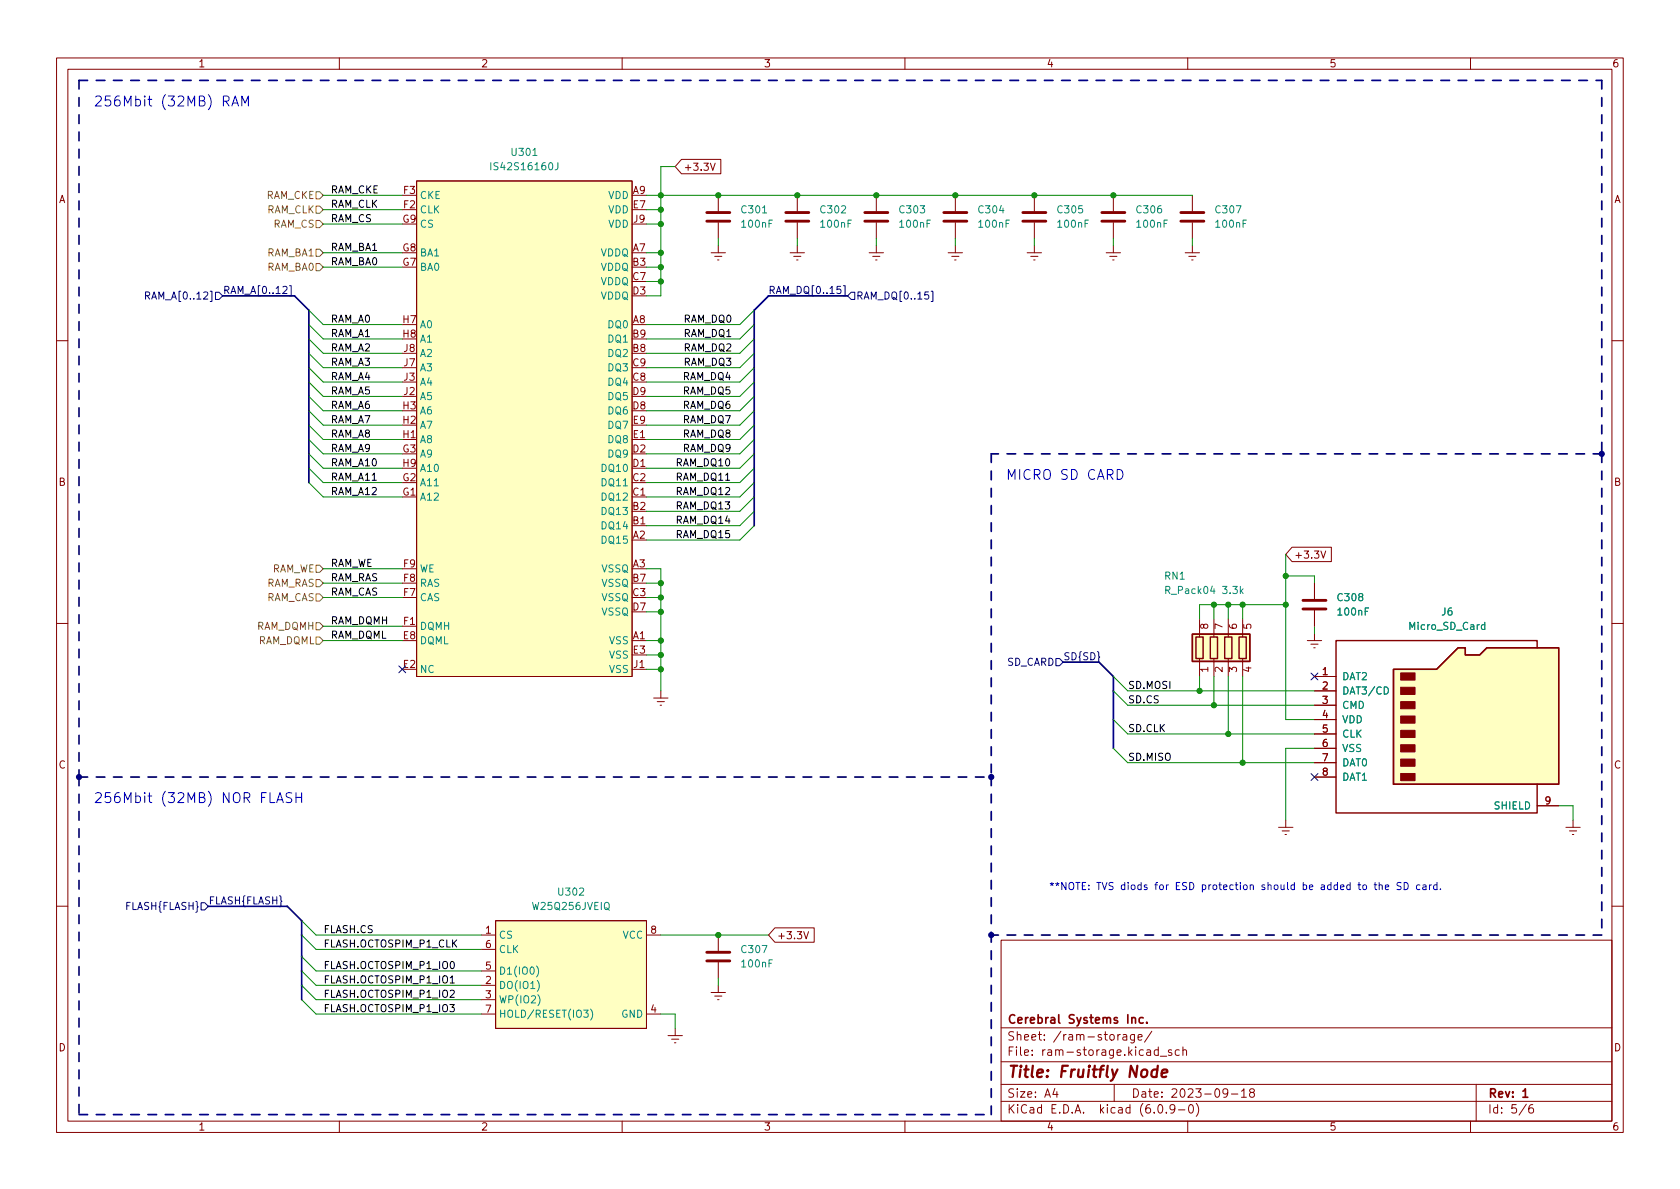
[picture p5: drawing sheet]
<svg xmlns="http://www.w3.org/2000/svg" width="297mm" height="210mm" viewBox="0 0 297 210" stroke-linecap="round" stroke-linejoin="round" font-family="sans-serif">
<g fill="none" stroke="#840000" stroke-width=".18">
<path d="M10 10.2h277v190.1h-277zM12 12.2h273v186.1h-273zM60 10.2v2M110 10.2v2M160 10.2v2M210 10.2v2M260 10.2v2M73.7 32h38.1v87.6h-38.1zM120.5 28.2h6.9v2.5h-6.9l-1.1-1.2zM125.6 28.9l.4 1.2 .4-1.2M127 34.5v2.8M127 39.4v2.8"/>
<path d="M141 34.5v2.8M141 39.4v2.8M154.9 34.5v2.8M154.9 39.4v2.8M168.9 34.5v2.8M168.9 39.4v2.8M182.9 34.5v2.8M182.9 39.4v2.8M196.8 34.5v2.8M196.8 39.4v2.8M210.8 34.5v2.8M210.8 39.4v2.8"/>
<path d="M125.7 44.7h2.6M126.4 45.3h1.2M126.9 46h.2M127 43.4v1.3M139.7 44.7h2.5M140.3 45.3h1.3M140.8 46h.3M141 43.4v1.3M153.7 44.7h2.5M154.3 45.3h1.3M154.8 46h.3M154.9 43.4v1.3"/>
<path d="M167.6 44.7h2.6M168.3 45.3h1.2M168.8 46h.2M168.9 43.4v1.3M181.6 44.7h2.5M182.2 45.3h1.3M182.8 46h.2M182.9 43.4v1.3M195.6 44.7h2.5M196.2 45.3h1.3M196.7 46h.3M196.8 43.4v1.3"/>
<path d="M209.5 44.7h2.6M210.2 45.3h1.3M210.7 46h.2M210.8 43.4v1.3M10 60.2h2M285 60.2h2M228.4 96.8h7v2.5h-7l-1.1-1.3zM233.6 97.4l.4 1.3 .4-1.3M10 110.2h2M111.8 118.4h2.5M212.1 109.5v3.1M212.1 116.5v3.1"/>
<path d="M214.6 109.5v3.1M214.6 116.5v3.1M217.2 109.5v3.1M217.2 116.5v3.1M219.7 109.5v3.1M219.7 116.5v3.1M231.1 113.3h2.6M231.8 113.9h1.2M232.3 114.5h.2M232.4 119.6h3.8M232.4 103.1v2.8M232.4 107.9v2.8"/>
<path d="M232.4 112v1.3M285 110.2h2M115.6 123.4h2.5M116.2 124.1h1.3M116.7 124.7h.3M116.8 122.2v1.2M232.4 122.2h3.8M232.4 124.7h3.8M232.4 127.2h3.8M232.4 129.8h3.8M232.4 132.3h3.8M232.4 134.9h3.8"/>
<path d="M232.4 137.4h3.8M226.1 146.3h2.5M226.7 146.9h1.3M227.2 147.6h.3M227.3 145v1.3M271.8 142.5h3.8M276.9 146.3h2.5M277.5 146.9h1.3M278 147.6h.3M278.1 145v1.3M10 160.2h2M85.1 176.8h2.5"/>
<path d="M85.1 165.3h2.5M85.1 174.2h2.5M85.1 179.3h2.5M85.1 171.7h2.5M85.1 167.9h2.5M87.6 162.8h26.7v19.1h-26.7zM114.3 165.3h2.5M114.3 179.3h2.5M125.7 175.5h2.6M126.4 176.1h1.2M126.9 176.8h.2M127 165.3v2.8"/>
<path d="M127 170.2v2.8M127 174.2v1.3M137 164.1h7v2.5h-7l-1.1-1.3zM142.1 164.7l.4 1.3 .5-1.3M177 166.3h108v32h-108zM285 160.2h2M60 198.3v2M110 198.3v2M118.1 183.1h2.5M118.7 183.8h1.3M119.3 184.4h.2M119.4 181.9v1.2"/>
<path d="M160 198.3v2M177 194.8h108M177 191.8h108M177 187.8h108M177 181.8h108M186.5 192.5l-.4 1h1M186.9 193v1M197 191.8v3M198.1 182.9l-.3 .1-.2 .2M198.6 183h.5l.1 .9M199.2 183.3l-.5 .1a.29 .29 0 0 0-.2 .2 .29 .29 0 0 0 .2 .3h.5M200.6 182.9v1.2l-.3 .3h-.4"/>
<path d="M200.6 183l-.5-.1-.2 .3v.4l.1 .3h.6M201.2 183.4l.7-.1v-.3l-.5-.1-.2 .2 .1 .8h.6M203.6 182.4l-1.2 1.9M204.8 185.7l-.4-.1-.3 .3v.4l.1 .3h.6M204.8 185.1v1.5M204.9 195.4l.2-.1a.81 .81 0 0 1 .6 .7 .81 .81 0 0 1-.3 .8h-.2a.81 .81 0 0 1-.6-.6 .81 .81 0 0 1 .3-.8zM205.1 186.8h1.2M206.2 196.7v.1M207.1 185.7l-.3-.1-.2 .2v.3l.5 .1v.4h-.5M207.7 196l-.3 .3h-.3l-.2-.3 .1-.6 .4-.1 .2 .2a.99 .99 0 0 1-.3 1.3h-.3M208.4 196.3h1.1M208.5 185.7l-.4-.1-.3 .3v.4l.1 .3h.6"/>
<path d="M209.1 185.8l.3-.2 .3 .1 .1 .9M209.1 185.1v1.5M210 198.3v2M210.4 195.4l.1-.1a.81 .81 0 0 1 .6 .7 .81 .81 0 0 1-.3 .8h-.2a.81 .81 0 0 1-.5-.6 .81 .81 0 0 1 .3-.8zM211.5 195.1a1.72 1.72 0 0 1 0 2.3M217.1 193.2l-.3 .3h-.3l-.3-.3 .2-.6 .4-.1 .2 .2a.99 .99 0 0 1-.4 1.3h-.2M217.7 193.5h1.2M219.5 193l.4-.5v1.5M219.5 194h.9M221.2 193.2l-.3-.3 .1-.2 .2-.2 .4 .1 .2 .2-.1 .2-.6 .2-.2 .3 .1 .4 .2 .1h.4l.2-.3-.1-.4-.2-.1M260 198.3v2M261 191.8v6.5"/>
<path d="M269.9 195.3l-1.3 1.9M271 195.3a.6 .6 0 0 0-.7 .7v.5l.1 .3h.5l.2-.1 .1-.5-.2-.2-.4-.1-.3 .3"/>
</g>
<path d="M200.1 180.1l.2-.2 .4 .1 .1 .9M202.1 180l-.4-.1-.3 .3v.4l.2 .3h.5M202.8 180.8v.1M269.3 193l.4-.5v1.5M269.3 194h.8" fill="none" stroke="#840000" stroke-width=".3"/>
<path d="M204.6 189.2a.66 .66 0 0 0-1 .3v.6l.1 .3 .2 .1 .6-.1M204.7 188.5l-.2 2M205.4 189.8l1-.2-.1-.4-.5-.1-.3 .3-.1 1 .2 .1 .6-.1" fill="none" stroke="#840000" stroke-width=".4"/>
<g fill="none" stroke="#840000" stroke-width=".51">
<path d="M125 39.1h4M125 37.6h4M138.9 39.1h4.1M138.9 37.6h4.1M152.9 39.1h4.1M152.9 37.6h4.1M166.9 39.1h4M166.9 37.6h4M180.8 39.1h4.1M180.8 37.6h4.1M194.8 39.1h4.1M194.8 37.6h4.1"/>
<path d="M208.8 39.1h4.1M208.8 37.6h4.1M230.4 107.7h4M230.4 106.2h4M125 169.9h4M125 168.4h4"/>
</g>
<g fill="#ffffc2" stroke="#ffffc2" stroke-width=".18">
<path d="M87.6 162.8h26.7v19.1h-26.7z"/>
<path d="M246.4 118.4h7.6l3.8-3.9h1.3v1.3h2.5l1.3-1.3h12.7v24.2h-29.2z"/>
<path d="M73.7 32h38.1v87.6h-38.1z"/>
<path d="M210.8 112.1h10.2v4.9h-10.2z"/>
</g>
<path d="M86.8 28.8v1.2M98.6 28.8v.9a.41 .41 0 0 1-.4 .3M206.1 104.4l.6-.1 .1-.2v-.3l-.7-.1v1.3M219.4 104.5l.4 .5M219.8 104.1l-.5 .5M262.5 110.5h-.3l-.3 .2 .1 .6h.5M262.5 110v1.3M244.8 121.5a.64 .64 0 0 1 .7 .6 .64 .64 0 0 1-.7 .6zM94.9 170.8a1.46 1.46 0 0 1 0 2M95 173.4a1.46 1.46 0 0 1 0 1.9M103.2 178.6h.8l-.4 .5 .3 .1v.6l-.1 .1-.6-.1M104.4 178.4a1.46 1.46 0 0 1 0 2" fill="none" stroke="#008484" stroke-width=".18"/>
<path d="M210.8 112.1h10.2v4.9h-10.2zM211.5 112.6h1.2v3.9h-1.2zM214 112.6h1.3v3.9h-1.3zM216.5 112.6h1.3v3.9h-1.3zM219.1 112.6h1.2v3.9h-1.2zM246.4 118.4h7.6l3.8-3.9h1.3v1.3h2.5l1.3-1.3h12.7v24.2h-29.2zM271.8 114.5v-1.2h-35.6v30.5h35.6v-5.1" fill="none" stroke="#840000" stroke-width=".25"/>
<g fill="#840000" stroke="#840000" stroke-width=".18">
<path d="M247.6 136.8h2.6v1.2h-2.6z"/>
<path d="M247.6 134.2h2.6v1.3h-2.6z"/>
<path d="M247.6 131.7h2.6v1.3h-2.6z"/>
<path d="M247.6 129.2h2.6v1.2h-2.6z"/>
<path d="M247.6 126.6h2.6v1.3h-2.6z"/>
<path d="M247.6 124.1h2.6v1.2h-2.6z"/>
<path d="M247.6 121.5h2.6v1.3h-2.6z"/>
<path d="M247.6 119h2.6v1.3h-2.6z"/>
</g>
<g fill="none" stroke="#000084" stroke-width=".18">
<path d="M25.7 52.3l.6-.1 .2-.2-.1-.3-.7-.1v1.3M26 52.3l.5 .6M38.1 51.7h.6l.7 .6-.7 .7h-.6zM51.2 50.5h.3v1.8h-.3M136.2 51.3l.6-.1 .1-.1-.1-.3-.6-.2v1.3M136.5 51.3l.4 .6M150.5 51.7h.6v1.3h-.6l-.6-.7zM164.6 51.5h.3v1.8h-.3M70.5 117.7l1.2 1.3M71.7 117.7l-1.2 1.3M186.7 116.5h.6l.7 .6-.7 .6h-.6zM231.8 119l1.2 1.2"/>
<path d="M233 119l-1.2 1.2M231.8 136.8l1.2 1.2M233 136.8l-1.2 1.2M35.6 159.6h.6l.6 .7-.6 .6h-.6z"/>
</g>
<path d="M55.9 36.4h.6l.6 .7-.6 .6h-.6zM55.9 39h.6l.6 .6-.6 .7h-.6zM55.9 33.9h.6l.6 .6-.6 .7h-.6zM55.9 46.6h.6l.6 .6-.6 .7h-.6zM55.9 44.1h.6l.6 .6-.6 .6h-.6zM55.9 99.9h.6l.6 .7-.6 .6h-.6zM55.9 110.1h.6l.6 .6-.6 .7h-.6zM55.9 112.6h.6l.6 .7-.6 .6h-.6zM55.9 102.5h.6l.6 .6-.6 .7h-.6zM55.9 105h.6l.6 .7-.6 .6h-.6z" fill="none" stroke="#848400" stroke-width=".18"/>
<path d="M79.5 177.6h.8l-.4 .5 .4 .1v.6l-.2 .1-.6-.1M79.6 175.2l.5-.1 .2 .4-.8 .9h.8M79.6 173.8h.7M79.7 170.1l.2-.1a.68 .68 0 0 1 .4 .7 .68 .68 0 0 1-.4 .6l-.2-.1-.1-.4z" fill="none" stroke="#000" stroke-width=".18"/>
<g fill="none" stroke="#0000c2" stroke-width=".18">
<path d="M41 18.7l.6-1.7 .6 1.7M41.2 18.2h.8M42.8 18.7v-1.7l.5 1.2 .6-1.2v1.7M197.5 83a.88 .88 0 0 1 1.1 .9 .88 .88 0 0 1-1.1 .9zM48.9 141.9l.6-1.7 .6 1.7M49.1 141.4h.8M51.6 140.3l-.7-.1-.2 .1-.1 .4a.83 .83 0 0 0 .8 .5l.2 .2-.2 .4h-.8M52.3 140.2v1.7M52.3 141h1M53.3 140.2v1.7M242.9 156.5h.5M243.1 156v1.1l.3 .2"/>
<path d="M243.9 156.6l.1-.1h.3l.1 .8M243.9 156v1.3M244.9 156.9l.6-.1v-.3h-.4l-.2 .2 .1 .6h.5M247.7 156.1l-.5-.1-.2 .3 .1 .3 .6 .2v.4l-.2 .1h-.5M248.3 156a.64 .64 0 0 1 .7 .7 .64 .64 0 0 1-.7 .6zM251.1 156.5h-.4l-.3 .2 .2 .6h.5M251.6 156.5h.5v.8M252.1 156.8h-.4l-.2 .2 .2 .3h.4M252.7 156.5v.8M253.1 156.5l-.4 .2M254.1 156.5h-.4l-.2 .2 .1 .6h.5M254.1 156v1.3"/>
<path d="M254.7 157.2v.1"/>
</g>
<path d="M14 14.2v123.2M14 14.2h269.2M283.2 14.2v66.1M175.3 80.3v57.1M283.2 80.3h-107.9M283.2 80.3v85M14 137.4h161.3M14 137.4v59.7M175.3 137.4v27.9M283.2 165.3h-107.9M14 197.1h161.3M175.3 197.1v-31.8" fill="none" stroke="#000084" stroke-width=".3" stroke-dasharray="1.5 1.5"/>
<path d="M39.4 52.3h12.7l2.5 2.6v30.4M149.9 52.3h-14l-2.6 2.6v38.1M188 117.1h6.3l2.5 2.5v12.7M36.8 160.3h14l2.5 2.5v14" fill="none" stroke="#000084" stroke-width=".3"/>
<g fill="none" stroke="#008400" stroke-width=".18">
<path d="M57.1 34.5h14M57.1 37.1h14M57.1 39.6h14M114.3 34.5h96.5M114.3 37.1h2.5M114.3 39.6h2.5M119.4 29.5h-2.6v22.8h-2.5M54.6 57.4l2.5 2.5h14M54.6 59.9l2.5 2.6h14M54.6 54.9l2.5 2.5h14M57.1 44.7h14M57.1 47.2h14"/>
<path d="M114.3 44.7h2.5M114.3 47.2h2.5M114.3 49.8h2.5M127 42.2v1.2M133.3 57.4l-2.5 2.5h-16.5M133.3 59.9l-2.5 2.6h-16.5M133.3 54.9l-2.5 2.5h-16.5M141 42.2v1.2M154.9 42.2v1.2M168.9 42.2v1.2M182.9 42.2v1.2M196.8 42.2v1.2"/>
<path d="M210.8 42.2v1.2M54.6 77.7l2.5 2.6h14M54.6 75.2l2.5 2.5h14M54.6 72.6l2.5 2.6h14M54.6 67.6l2.5 2.5h14M54.6 70.1l2.5 2.5h14M54.6 65l2.5 2.6h14M54.6 62.5l2.5 2.5h14M133.3 77.7l-2.5 2.6h-16.5M133.3 75.2l-2.5 2.5h-16.5M133.3 72.6l-2.5 2.6h-16.5M133.3 67.6l-2.5 2.5h-16.5"/>
<path d="M133.3 70.1l-2.5 2.5h-16.5M133.3 65l-2.5 2.6h-16.5M133.3 62.5l-2.5 2.5h-16.5M54.6 80.3l2.5 2.5h14M54.6 85.3l2.5 2.6h14M54.6 82.8l2.5 2.5h14M133.3 80.3l-2.5 2.5h-16.5M133.3 85.3l-2.5 2.6h-16.5M133.3 90.4l-2.5 2.6h-16.5M133.3 93l-2.5 2.5h-16.5M133.3 87.9l-2.5 2.5h-16.5M133.3 82.8l-2.5 2.5h-16.5"/>
<path d="M227.3 98v29.2h5.1M57.1 100.6h14M57.1 113.3h14M57.1 103.1h14M57.1 110.7h14M57.1 105.7h14M114.3 100.6h2.5v21.6M114.3 118.4h2.5M114.3 115.8h2.5M114.3 113.3h2.5M114.3 108.2h2.5M114.3 103.1h2.5"/>
<path d="M114.3 105.7h2.5M196.8 119.6l2.6 2.6h33M212.1 119.6v2.6M214.6 106.9v2.6M214.6 119.6v5.1M217.2 106.9v2.6M217.2 119.6v10.2M219.7 106.9v2.6M219.7 119.6v15.3M227.3 106.9h-15.2v2.6M227.3 101.8h5.1v1.3M232.4 110.7v1.3"/>
<path d="M196.8 132.3l2.6 2.6h33M196.8 122.2l2.6 2.5h33M196.8 127.2l2.6 2.6h33M232.4 132.3h-5.1v12.7M275.6 142.5h2.5v2.5M53.3 162.8l2.6 2.5h29.2M53.3 176.8l2.6 2.5h29.2M53.3 174.2l2.6 2.6h29.2M53.3 165.3l2.6 2.6h29.2M53.3 169.2l2.6 2.5h29.2M53.3 171.7l2.6 2.5h29.2M116.8 165.3h19.1"/>
<path d="M116.8 179.3h2.6v2.6M127 173v1.2"/>
</g>
<g fill="#008400" stroke="#008400" stroke-width=".18">
<circle cx="127" cy="165.3" r=".46"/>
<circle cx="154.9" cy="34.5" r=".46"/>
<circle cx="168.9" cy="34.5" r=".46"/>
<circle cx="182.9" cy="34.5" r=".46"/>
<circle cx="212.1" cy="122.2" r=".46"/>
<circle cx="227.3" cy="101.8" r=".46"/>
<circle cx="217.2" cy="106.9" r=".46"/>
<circle cx="227.3" cy="106.9" r=".46"/>
<circle cx="219.7" cy="106.9" r=".46"/>
<circle cx="196.8" cy="34.5" r=".46"/>
<circle cx="116.8" cy="39.6" r=".46"/>
<circle cx="116.8" cy="44.7" r=".46"/>
<circle cx="116.8" cy="37.1" r=".46"/>
<circle cx="116.8" cy="47.2" r=".46"/>
<circle cx="116.8" cy="49.8" r=".46"/>
<circle cx="214.6" cy="124.7" r=".46"/>
<circle cx="219.7" cy="134.9" r=".46"/>
<circle cx="214.6" cy="106.9" r=".46"/>
<circle cx="217.2" cy="129.8" r=".46"/>
<circle cx="116.8" cy="34.5" r=".46"/>
<circle cx="141" cy="34.5" r=".46"/>
<circle cx="127" cy="34.5" r=".46"/>
<circle cx="116.8" cy="108.2" r=".46"/>
<circle cx="116.8" cy="118.4" r=".46"/>
<circle cx="116.8" cy="115.8" r=".46"/>
<circle cx="116.8" cy="113.3" r=".46"/>
<circle cx="116.8" cy="103.1" r=".46"/>
<circle cx="116.8" cy="105.7" r=".46"/>
</g>
<g fill="#000084" stroke="#000084" stroke-width=".18">
<circle cx="175.3" cy="165.3" r=".46"/>
<circle cx="175.3" cy="137.4" r=".46"/>
<circle cx="283.2" cy="80.3" r=".46"/>
<circle cx="14" cy="137.4" r=".46"/>
</g>
<text font-size="2.8" fill="#840000" x="178" y="190.6">Title: Fruitfly Node</text>
<g font-size="2.4" fill="#0000c2">
<text x="16.5" y="18.8">256Mbit (32MB) RAM</text>
<text x="177.8" y="84.9">MICRO SD CARD</text>
<text x="16.5" y="142">256Mbit (32MB) NOR FLASH</text>
</g>
<g font-size="2.1" fill="#840000">
<text x="178" y="184">Sheet: /ram-storage/</text>
<text x="178" y="181">Cerebral Systems Inc.</text>
<text x="178" y="186.7">File: ram-storage.kicad_sch</text>
<text x="178" y="196.9">KiCad E.D.A. kicad (6.0.9-0)</text>
<text x="178" y="194.1">Size: A4</text>
<text x="200" y="194.1">Date: 2023-09-18</text>
<text x="263" y="194.1">Rev: 1</text>
<text x="263" y="196.9">Id: 5/6</text>
</g>
<g font-size="1.8" fill="#840000">
<text x="35" y="11.9">1</text>
<text x="85" y="11.9">2</text>
<text x="135" y="11.9">3</text>
<text x="185" y="11.9">4</text>
<text x="235" y="11.9">5</text>
<text x="285" y="11.9">6</text>
<text x="10.3" y="35.9">A</text>
<text x="71.4" y="34.3">F3</text>
<text x="111.9" y="34.3">A9</text>
<text x="120.8" y="30.2">+3.3V</text>
<text x="285.3" y="35.9">A</text>
<text x="71.2" y="39.4">G9</text>
<text x="71.4" y="36.8">F2</text>
<text x="111.9" y="36.8">E7</text>
<text x="112" y="39.4">J9</text>
<text x="71.2" y="47">G7</text>
<text x="71.2" y="44.4">G8</text>
<text x="111.9" y="44.4">A7</text>
<text x="111.9" y="47">B3</text>
<text x="111.9" y="49.5">C7</text>
<text x="111.9" y="52.1">D3</text>
<text x="71.3" y="57.1">H7</text>
<text x="71.3" y="59.7">H8</text>
<text x="111.9" y="57.1">A8</text>
<text x="111.9" y="59.7">B9</text>
<text x="71.4" y="64.8">J7</text>
<text x="71.4" y="62.2">J8</text>
<text x="111.9" y="62.2">B8</text>
<text x="111.9" y="64.8">C9</text>
<text x="71.4" y="69.8">J2</text>
<text x="71.4" y="67.3">J3</text>
<text x="111.9" y="67.3">C8</text>
<text x="111.9" y="69.8">D9</text>
<text x="71.3" y="77.5">H1</text>
<text x="71.3" y="74.9">H2</text>
<text x="71.3" y="72.4">H3</text>
<text x="111.9" y="72.4">D8</text>
<text x="111.9" y="77.5">E1</text>
<text x="111.9" y="74.9">E9</text>
<text x="71.2" y="80">G3</text>
<text x="71.3" y="82.5">H9</text>
<text x="111.9" y="82.5">D1</text>
<text x="111.9" y="80">D2</text>
<text x="10.3" y="85.9">B</text>
<text x="71.2" y="87.6">G1</text>
<text x="71.2" y="85.1">G2</text>
<text x="111.9" y="87.6">C1</text>
<text x="111.9" y="85.1">C2</text>
<text x="285.3" y="85.9">B</text>
<text x="111.9" y="95.2">A2</text>
<text x="111.9" y="92.7">B1</text>
<text x="111.9" y="90.2">B2</text>
<text x="71.4" y="100.3">F9</text>
<text x="111.9" y="100.3">A3</text>
<text x="228.8" y="98.8">+3.3V</text>
<text x="71.4" y="105.4">F7</text>
<text x="71.4" y="102.9">F8</text>
<text x="111.9" y="102.9">B7</text>
<text x="111.9" y="105.4">C3</text>
<text x="111.9" y="107.9">D7</text>
<text x="71.3" y="113">E8</text>
<text x="71.4" y="110.5">F1</text>
<text x="111.9" y="113">A1</text>
<text x="213.6" y="111.2" transform="rotate(-90 213.6 111.2)">8</text>
<text x="216.2" y="111.2" transform="rotate(-90 216.2 111.2)">7</text>
<text x="218.7" y="111.2" transform="rotate(-90 218.7 111.2)">6</text>
<text x="221.2" y="111.2" transform="rotate(-90 221.2 111.2)">5</text>
<text x="71.3" y="118.1">E2</text>
<text x="111.9" y="115.6">E3</text>
<text x="112" y="118.1">J1</text>
<text x="213.6" y="118.9" transform="rotate(-90 213.6 118.9)">1</text>
<text x="216.2" y="118.9" transform="rotate(-90 216.2 118.9)">2</text>
<text x="218.7" y="118.9" transform="rotate(-90 218.7 118.9)">3</text>
<text x="221.2" y="118.9" transform="rotate(-90 221.2 118.9)">4</text>
<text x="233.8" y="119.4">1</text>
<text x="233.8" y="121.9">2</text>
<text x="233.8" y="124.5">3</text>
<text x="233.8" y="127">4</text>
<text x="233.8" y="129.5">5</text>
<text x="10.3" y="135.9">C</text>
<text x="233.8" y="132.1">6</text>
<text x="233.8" y="134.6">7</text>
<text x="233.8" y="137.2">8</text>
<text x="285.3" y="135.9">C</text>
<text x="273.2" y="142.2">9</text>
<text x="85.9" y="165.1">1</text>
<text x="85.9" y="167.6">6</text>
<text x="115.1" y="165.1">8</text>
<text x="137.3" y="166.1">+3.3V</text>
<text x="85.9" y="174">2</text>
<text x="85.9" y="171.4">5</text>
<text x="85.9" y="176.5">3</text>
<text x="85.9" y="179.1">7</text>
<text x="115.1" y="179.1">4</text>
<text x="10.3" y="185.9">D</text>
<text x="285.3" y="185.9">D</text>
<text x="35" y="199.9">1</text>
<text x="85" y="199.9">2</text>
<text x="135" y="199.9">3</text>
<text x="185" y="199.9">4</text>
<text x="235" y="199.9">5</text>
<text x="285" y="199.9">6</text>
</g>
<g font-size="1.8" fill="#008484">
<text x="90.6" y="27.6">U301</text>
<text x="74.2" y="35.2">CKE</text>
<text x="87.4" y="30.1">IS42S16160J</text>
<text x="107.5" y="35.2">VDD</text>
<text x="74.2" y="37.7">CLK</text>
<text x="74.2" y="40.3">CS</text>
<text x="107.5" y="37.7">VDD</text>
<text x="107.5" y="40.3">VDD</text>
<text x="131.2" y="37.7">C301</text>
<text x="131.3" y="40.3">100nF</text>
<text x="145.2" y="37.7">C302</text>
<text x="145.2" y="40.3">100nF</text>
<text x="159.2" y="37.7">C303</text>
<text x="159.2" y="40.3">100nF</text>
<text x="173.1" y="37.7">C304</text>
<text x="173.2" y="40.3">100nF</text>
<text x="187.1" y="37.7">C305</text>
<text x="187.1" y="40.3">100nF</text>
<text x="201.1" y="37.7">C306</text>
<text x="201.1" y="40.3">100nF</text>
<text x="215" y="37.7">C307</text>
<text x="215.1" y="40.3">100nF</text>
<text x="74.2" y="47.9">BA0</text>
<text x="74.2" y="45.3">BA1</text>
<text x="106.1" y="45.3">VDDQ</text>
<text x="106.1" y="47.9">VDDQ</text>
<text x="106.1" y="50.4">VDDQ</text>
<text x="106.1" y="53">VDDQ</text>
<text x="74.2" y="58">A0</text>
<text x="107.6" y="58">DQ0</text>
<text x="74.2" y="60.6">A1</text>
<text x="74.2" y="65.7">A3</text>
<text x="74.2" y="63.1">A2</text>
<text x="107.6" y="63.1">DQ2</text>
<text x="107.6" y="60.6">DQ1</text>
<text x="107.6" y="65.7">DQ3</text>
<text x="74.2" y="70.7">A5</text>
<text x="74.2" y="68.2">A4</text>
<text x="107.6" y="68.2">DQ4</text>
<text x="107.6" y="70.7">DQ5</text>
<text x="74.2" y="75.8">A7</text>
<text x="74.2" y="73.3">A6</text>
<text x="107.6" y="73.3">DQ6</text>
<text x="107.6" y="75.8">DQ7</text>
<text x="74.2" y="80.9">A9</text>
<text x="74.2" y="78.4">A8</text>
<text x="74.2" y="83.4">A10</text>
<text x="106.6" y="83.4">DQ10</text>
<text x="107.6" y="80.9">DQ9</text>
<text x="107.6" y="78.4">DQ8</text>
<text x="74.2" y="88.5">A12</text>
<text x="74.2" y="86">A11</text>
<text x="106.6" y="88.5">DQ12</text>
<text x="106.6" y="86">DQ11</text>
<text x="106.6" y="93.6">DQ14</text>
<text x="106.6" y="91.1">DQ13</text>
<text x="74.2" y="101.2">WE</text>
<text x="106.3" y="101.2">VSSQ</text>
<text x="106.6" y="96.1">DQ15</text>
<text x="74.2" y="106.3">CAS</text>
<text x="74.2" y="103.8">RAS</text>
<text x="106.3" y="103.8">VSSQ</text>
<text x="106.3" y="106.3">VSSQ</text>
<text x="206" y="102.5">RN1</text>
<text x="206.8" y="105">R_Pack04 3.3k</text>
<text x="236.6" y="106.3">C308</text>
<text x="74.2" y="113.9">DQML</text>
<text x="74.2" y="111.4">DQMH</text>
<text x="106.3" y="108.8">VSSQ</text>
<text x="107.7" y="113.9">VSS</text>
<text x="236.7" y="108.8">100nF</text>
<text x="249.3" y="111.4">Micro_SD_Card</text>
<text x="254.9" y="108.8">J6</text>
<text x="74.2" y="119">NC</text>
<text x="107.7" y="116.5">VSS</text>
<text x="107.7" y="119">VSS</text>
<text x="237.2" y="120.3">DAT2</text>
<text x="237.2" y="122.8">DAT3/CD</text>
<text x="237.2" y="125.3">CMD</text>
<text x="237.2" y="127.9">VDD</text>
<text x="237.2" y="130.4">CLK</text>
<text x="237.2" y="133">VSS</text>
<text x="237.2" y="135.5">DAT0</text>
<text x="237.2" y="138">DAT1</text>
<text x="264.3" y="143.1">SHIELD</text>
<text x="94.4" y="160.9">W25Q256JVEIQ</text>
<text x="98.9" y="158.4">U302</text>
<text x="88.1" y="166">CS</text>
<text x="110.1" y="166">VCC</text>
<text x="88.1" y="172.3">D1(IO0)</text>
<text x="88.1" y="168.5">CLK</text>
<text x="131.2" y="168.5">C307</text>
<text x="131.3" y="171.1">100nF</text>
<text x="88.1" y="174.9">DO(IO1)</text>
<text x="88.1" y="177.4">WP(IO2)</text>
<text x="88.1" y="180">HOLD/RESET(IO3)</text>
<text x="109.9" y="180">GND</text>
</g>
<g font-size="1.8" fill="#848400">
<text x="46.9" y="35.2">RAM_CKE</text>
<text x="47" y="37.7">RAM_CLK</text>
<text x="48.2" y="40.3">RAM_CS</text>
<text x="47.1" y="47.9">RAM_BA0</text>
<text x="47.1" y="45.3">RAM_BA1</text>
<text x="47.8" y="101.2">RAM_WE</text>
<text x="46.9" y="103.8">RAM_RAS</text>
<text x="46.9" y="106.3">RAM_CAS</text>
<text x="45.3" y="111.4">RAM_DQMH</text>
<text x="45.5" y="113.9">RAM_DQML</text>
</g>
<g font-size="1.8">
<text x="58.4" y="34.2">RAM_CKE</text>
<text x="58.4" y="39.3">RAM_CS</text>
<text x="58.4" y="36.7">RAM_CLK</text>
<text x="58.4" y="46.9">RAM_BA0</text>
<text x="58.4" y="44.3">RAM_BA1</text>
<text x="58.4" y="57">RAM_A0</text>
<text x="58.4" y="59.6">RAM_A1</text>
<text x="120.9" y="59.6">RAM_DQ1</text>
<text x="120.9" y="57">RAM_DQ0</text>
<text x="58.4" y="62.1">RAM_A2</text>
<text x="58.4" y="64.7">RAM_A3</text>
<text x="120.9" y="62.1">RAM_DQ2</text>
<text x="120.9" y="64.7">RAM_DQ3</text>
<text x="58.4" y="69.7">RAM_A5</text>
<text x="58.4" y="67.2">RAM_A4</text>
<text x="120.6" y="69.7">RAM_DQ5</text>
<text x="120.6" y="67.2">RAM_DQ4</text>
<text x="58.4" y="72.3">RAM_A6</text>
<text x="58.4" y="74.8">RAM_A7</text>
<text x="58.4" y="77.4">RAM_A8</text>
<text x="120.6" y="72.3">RAM_DQ6</text>
<text x="120.6" y="74.8">RAM_DQ7</text>
<text x="120.6" y="77.4">RAM_DQ8</text>
<text x="58.4" y="79.9">RAM_A9</text>
<text x="58.4" y="82.4">RAM_A10</text>
<text x="119.4" y="82.4">RAM_DQ10</text>
<text x="120.6" y="79.9">RAM_DQ9</text>
<text x="58.4" y="87.5">RAM_A12</text>
<text x="58.4" y="85">RAM_A11</text>
<text x="119.4" y="87.5">RAM_DQ12</text>
<text x="119.4" y="85">RAM_DQ11</text>
<text x="119.4" y="95.1">RAM_DQ15</text>
<text x="119.4" y="90.1">RAM_DQ13</text>
<text x="119.4" y="92.6">RAM_DQ14</text>
<text x="58.4" y="100.2">RAM_WE</text>
<text x="58.4" y="102.8">RAM_RAS</text>
<text x="58.4" y="105.3">RAM_CAS</text>
<text x="58.4" y="110.4">RAM_DQMH</text>
<text x="58.4" y="112.9">RAM_DQML</text>
<text x="199.4" y="124.4">SD.CS</text>
<text x="199.4" y="121.8">SD.MOSI</text>
<text x="199.4" y="129.4">SD.CLK</text>
<text x="199.4" y="134.5">SD.MISO</text>
<text x="57.1" y="167.5">FLASH.OCTOSPIM_P1_CLK</text>
<text x="57.1" y="165">FLASH.CS</text>
<text x="57.1" y="173.9">FLASH.OCTOSPIM_P1_IO1</text>
<text x="57.1" y="171.3">FLASH.OCTOSPIM_P1_IO0</text>
<text x="57.1" y="176.4">FLASH.OCTOSPIM_P1_IO2</text>
<text x="57.1" y="179">FLASH.OCTOSPIM_P1_IO3</text>
</g>
<g font-size="1.8" fill="#000084">
<text x="26.5" y="53">RAM_A[0..12]</text>
<text x="39.4" y="52">RAM_A[0..12]</text>
<text x="137.1" y="52">RAM_DQ[0..15]</text>
<text x="151.3" y="53">RAM_DQ[0..15]</text>
<text x="178" y="117.7">SD_CARD</text>
<text x="188" y="116.7">SD{SD}</text>
<text x="22.2" y="160.9">FLASH{FLASH}</text>
<text x="36.8" y="159.9">FLASH{FLASH}</text>
</g>
<text font-size="1.8" fill="#0000c2" x="185.4" y="157.4">**NOTE: TVS diods for ESD protection should be added to the SD card.</text>
</svg>
